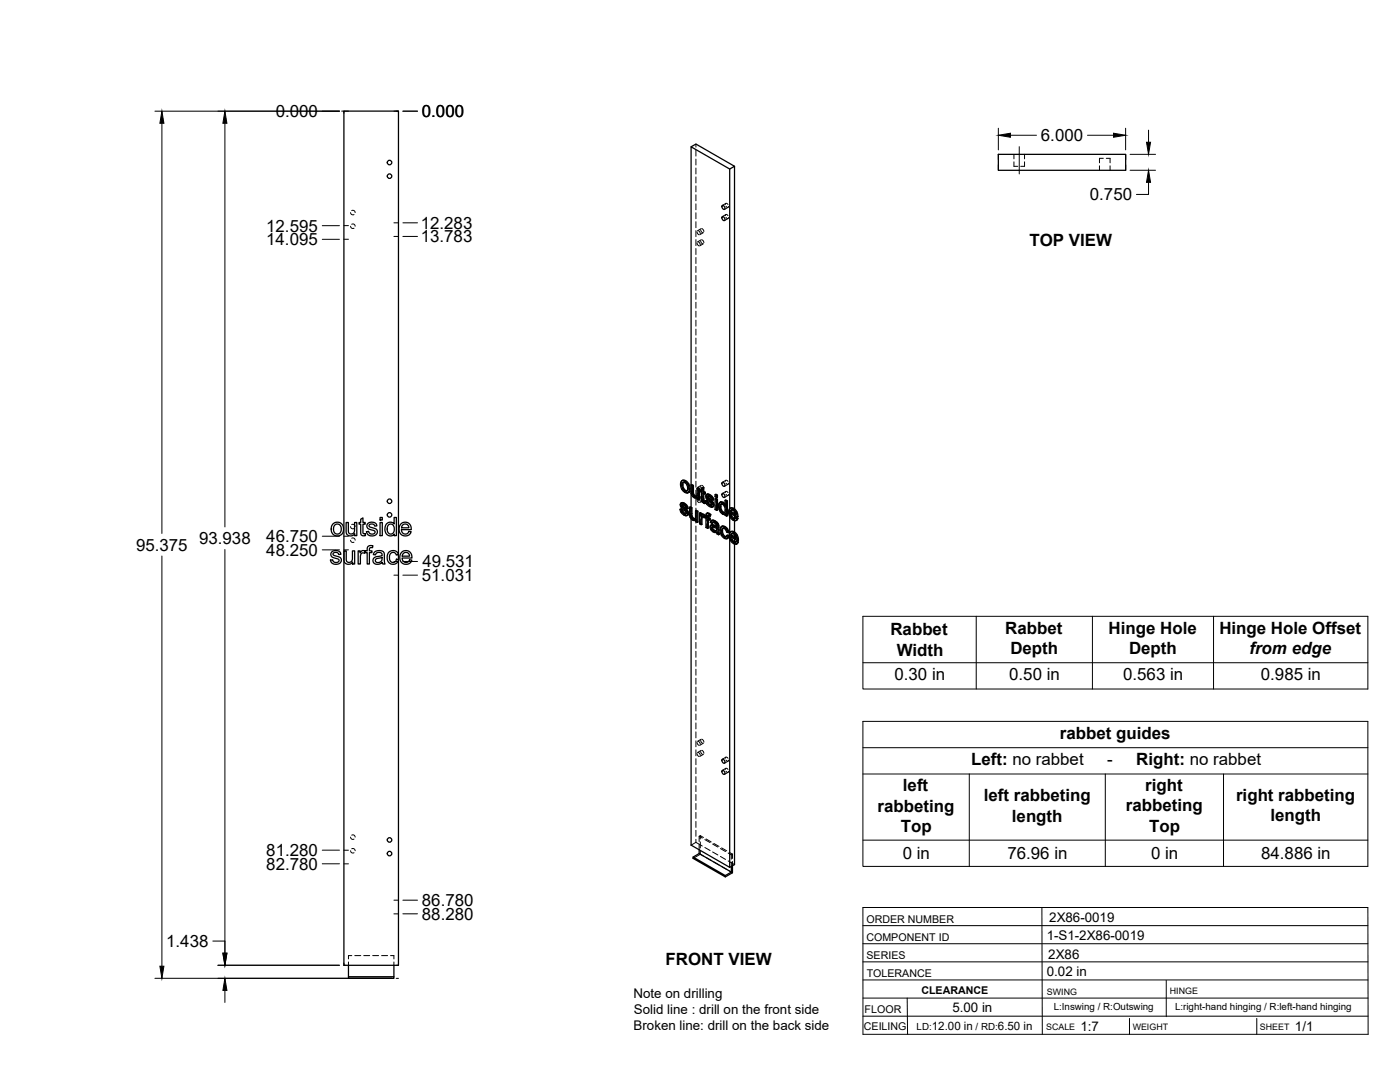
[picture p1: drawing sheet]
<svg xmlns="http://www.w3.org/2000/svg" width="559mm" height="432mm" viewBox="0 0 559 432" stroke-linecap="round" stroke-linejoin="round" font-family="sans-serif">
<!-- layer: Visible -->
<g fill="none" stroke="#000" stroke-width=".51">
<path d="M275.8 58.6l2-1.1 15.4 8.9-1.9 1.1M293.2 66.4v136.7M398.5 61.6h50.8v6.4h-50.8zM288.3 86.5a.93 .93 0 0 1 .9 .5 .93 .93 0 0 1-.2 1.1l-.8-.9zM288.3 82a.93 .93 0 0 1 .9 .5 .93 .93 0 0 1-.2 1.1l-.8-.9zM272.2 191.8l.8-.2 .7 .2zM272.2 191.8l-.5 .7-.1 .8 .5 1.9 1.6 1.5h.7l.5-.3M272.3 193.6l.3 1.5M272.6 195.1l.3-.2 .8 .8-.3 .2zM272.8 192.5l-.2 .9M272.9 194.9l-.3-1.5-.3 .1 .2-.8 .5-.2 .9 .6 .5 1.4-.2 1.4h-.8M273.4 192l1 1a1.92 1.92 0 0 1 1 2"/>
<path d="M273.7 195.7l.5 .2M273.7 191.8l1.2 1.3M274.6 193.3l.5 1.9 .3-.2-.2 1.2M275.1 195.2l-.2 1.2 .3-.2-.6 .5M275.8 196.7v5.7M276.5 193.9v3.1l.3-.1 .3 .6M276.5 197.1l.3 .6 .3-.2 .5 .4M276.8 197.7l.4 .4h.9l-.3 .1M276.8 193.7l-.7-.3-.3 .1v2.9l.3 1.1 .8 1a.97 .97 0 0 0 1.4 .1v.6l.5 .4M276.8 196.9v-3.2l-.3 .2-.7-.4v-134.9l15.5 8.9v135.4h.9a1.88 1.88 0 0 1 1.9 1.3M277.2 198.1l.6 .1M278.2 194.9l.6 .4 .4-.2v4.3l-.4 .2v-4.3"/>
<path d="M278.3 198.6l-.3 .2M279.2 195.1l-.7-.4-.3 .2v2.6l-.4 .7M280 195.5l-.5 .1v.6l.5 .3v3.3l.8 1h.8l-.1-.7-.6 .1M280 194.8l.9-.2v1.5M280.6 194.8v1.5l.3-.2 .6 .3M280.6 196.3l.6 .3 .3-.2v.6l-.3 .2v-.6M280.6 199.8l.7 .2M280.7 200l.8 .1M280.9 194.6l-.9 .2v1.1l-.5-.3M280.9 197v2.6M281.2 197.2l-.6-.4v2.9l.5 .1M281.6 199.9l.6 .2"/>
<path d="M282.1 197.3l1.3 .1M282.3 198.3l.1 .3 .3-.2 .2 .4M282.4 198.6l.2 .3a1.16 1.16 0 0 1 1.4 .8l.4 .4M282.4 197.2l-.4 .2M282.5 197.4l.6 .2 .3-.2 .7 .6M282.5 199.9l-.6-.2-.3 .2 .4 1.2 .9 .9a1.24 1.24 0 0 0 1.6 .2M282.6 198v.1M282.6 198.9l1.5 1.4 .3-.2 .4 .7M282.7 198.4l-.1-.3-.3 .2 .1-.2 1 .3 .5 1 .6 .2M282.8 197.2l-.9 .3-.2 .9 .4 .8 1.9 1.8-.2 .7M283.1 197.6l.7 .6 .3-.2 .5 .7M283.8 198.2l.5 .7 .3-.2 .2 .8-.3 .1-.2-.7"/>
<path d="M285.4 199.1l.3-.2 .7 .3-.4 .2zM285.4 197.4l.3-.2 .7 .4-.4 .2zM285.4 199.1v4.2l.6 .4M285.4 197.4v.8l.6 .4M286.4 199.2v4.3l-.4 .2v-4.3M286.4 197.6v.8l-.4 .2v-.8M288.3 192.5a.93 .93 0 0 1 .9 .6 .93 .93 0 0 1-.2 1l-.8-.9zM288.3 196.9a.93 .93 0 0 1 .9 .6 .93 .93 0 0 1-.2 1l-.8-.8zM289.4 199.7l.6 .3 .3-.1v5.9l-.3 .2v-6M290.3 199.9l-.6-.4-.3 .2v2.1l-.4-.7M133 209l1.7-.6 1.4 .5 .9 1.2v2.2l-.8 1.1-1.8 .5-1.5-.7-.7-1.6a2.9 2.9 0 0 1 .8-2.6zM133.5 209.6l1.2-.5 .7 .2 .5 .6 .3 1.7-.8 1.4-1.2 .1-.8-.6-.3-1.6z"/>
<path d="M137.3 219.8h.9v3a1.32 1.32 0 0 0 1.3 1.7 1.32 1.32 0 0 0 1.2-1.8v-2.9h.9v5.3h-.8v-.8a1.86 1.86 0 0 1-2.3 .9 1.86 1.86 0 0 1-1.2-2.1zM138.2 208.5h.8l.1 3.8a1.31 1.31 0 0 0 1.7 .7 1.31 1.31 0 0 0 .7-1.7v-2.8h.9v5.3h-.8v-.8a1.86 1.86 0 0 1-2.2 .8 1.86 1.86 0 0 1-1.2-2zM143 219.8h.7v.8a1.28 1.28 0 0 1 2.1-.6l.8-.2v-1.1a1.56 1.56 0 0 1 2.2-.9l-.1 .8a.81 .81 0 0 0-.9 0 .81 .81 0 0 0-.4 .8v.4h1.1v.7h-1.1v4.6h-.8v-4.6h-.8v-.4l-.3 .7-.8-.2-.7 .5-.2 4h-.8zM144 207.2l.9-.5v1.8h.9v.7h-.9v3.4l.2 .4h.7l.1 .8h-1.3l-.6-.7v-3.9h-.7v-.7h.7zM146.7 209l.9-.5 1.4-.1a1.53 1.53 0 0 1 1.4 1.5l-.8 .1a1.17 1.17 0 0 0-1.2-.9 1.17 1.17 0 0 0-1.1 .8l.4 .5 2.1 .5a1.6 1.6 0 0 1 .7 2.1 1.6 1.6 0 0 1-2 .9l-1.5-.4-.7-1.3 .9-.2 .4 .9 .5 .2 1.3-.2a.73 .73 0 0 0 .3-.9 .73 .73 0 0 0-.9-.4l-1.1-.3a1.41 1.41 0 0 1-1-2.3zM151.7 208.5h.9v5.3h-.9zM151.7 206.5h.9v1h-.9zM154.2 209.1l1.2-.7a1.86 1.86 0 0 1 1.9 .7v-2.6h.9v7.3h-.8v-.7a2.17 2.17 0 0 1-2.7 .5 2.17 2.17 0 0 1-1.1-2.5zM155 209.5l1.3-.3 .9 1v2l-.8 .9-1-.1-.7-.9-.1-1.5zM160 209.1a2.46 2.46 0 0 1 2.9-.4 2.46 2.46 0 0 1 1.2 2.7h-3.9l.3 1 .8 .7a1.46 1.46 0 0 0 1.9-1l.9 .1-.5 .9-.9 .7h-1.5l-1.2-.6-.7-1.7 .1-1.2zM160.7 209.5l.6-.3h1l.6 .6 .3 .8h-2.9zM271.4 203.3l.6 .2"/>
<path d="M271.9 200.7l1.3 .1M272 203.5l.4-.2 .2 .9-.3 .1zM272.1 201.7l.7 .5M272.2 202l.2 .4a1.49 1.49 0 0 1 1.6 .9l.3 .2M272.2 200.6l-.4 .2M272.3 204.3l.7 .7h.8M272.3 200.8l.6 .2 .3-.2 .8 .6M272.4 203.3l-.7-.2-.3 .2 .5 1.3 .8 .8a1.26 1.26 0 0 0 1.6 .2M272.4 202.4l1.5 1.3 .4-.2 .4 .7M272.5 201.4l-.1 .1M272.5 201.8l-.1-.3-.3 .2 .1-.2 1 .3 .5 1 .7 .3M272.6 204.2l.7 .6"/>
<path d="M272.6 200.6l-.8 .2-.3 .9 .4 .9 1.8 1.7 .2 .5-.3 .3M272.9 201l.7 .6 .4-.2 .5 .7M273 205l.6 .1M273.6 201.6l.5 .7 .4-.2 .2 .8-.3 .2-.3-.8M273.7 205.1h-.1M273.9 203.7l.4 .6 .4-.1 .1 .7M274.3 204.3l.2 .8 .3-.2-.2 .6M274.5 205.1l-.2 .5 .3-.1-.4 .3M275.2 202.4l.7 .4 .3-.2v3.2M275.8 207v130.3l15.5 8.8v-131M275.9 202.8v3.1l.3-.1 .3 .6M275.9 206l.3 .6 .3-.2 .4 .4"/>
<path d="M276.2 206.6l.4 .4h.9M276.2 202.6l-.7-.3-.3 .1v3.1l.3 1.1 .8 .8a.97 .97 0 0 0 1.4 .1M276.6 207l.6 .2M277.5 207l-.3 .2M277.6 203.8l.7 .4 .3-.2v4.3l-.3 .2v-4.3M277.7 207.5v.7l.6 .3M277.7 207.6l-.2 .1M278.6 204l-.7-.4-.3 .2v2.7l-.4 .7M279.2 204.7l.6 .4 .3-.2v.5l.4-.2M279.8 205.1v.6l.7-.5 .4 .1M280 206.4l.2 2.8-.3 .2v-2.2M280.1 204.9l-.6-.3-.3 .1v4.3l.7 .4"/>
<path d="M280.2 205.4l.7-.1 .6 .4M280.3 206.1v.1M280.6 205.4l.6 .5M281 206.6l-.8-.5-.2 .3 .3-.2-.1 .8M281.2 206.5l.6 .3v3.7l.6 .4M281.2 206.5v-.4l-.2 .5M281.2 200.3l.1 .7M281.2 206.5l-.2 .1M282.2 204.9h.9l.6 .4M282.2 200.1l.3-.2 .3 .8-.3 .2zM282.4 206.6l.7 .4 .3-.2v.6l-.3 .2v-.6M282.5 204.7l-.5 .2"/>
<path d="M282.5 200.9l.7 .6h.8M282.7 207.3v3.4l-.3 .2v-3.8l.7 .5M282.7 205.7v.7M282.8 205.1l.6 .4 .3-.2-.4 .8 .1-.6M282.8 200.7l.7 .7M283.1 204.9l-.6-.2-.5 .3-.2 1.2-.6-.3 .6-.1M283.2 201.5l.6 .2M283.3 206.1a.45 .45 0 0 0-.5-.5 .45 .45 0 0 0-.4 .6v.4l.3-.2 .7 .4M283.9 209.6l.7-.2 1.4 .5M283.9 201.7h-.1M284.1 210.7l.2 .6 .3-.2 .6 .5M284.1 200.3l.4 .6 .3-.1 .2 .7"/>
<path d="M284.2 210.4l-.1 .3 .3-.2 .2 .6M284.2 209.4l-.5 .2M284.3 211.3l.5 .5h1h-1M284.3 210.3l-.1 .1M284.4 207.8l.8 .3 .3-.2 .8 .6M284.4 210.3l.8 .3a.72 .72 0 0 1 .8 .6 .72 .72 0 0 1-.5 .8M284.4 210.3l-.2 .1M284.4 210.3v.2M284.5 200.9l.2 .8 .3-.2-.2 .6M284.5 208.4l-.4 .5 .6-.5 1.1 .9a.48 .48 0 0 1 .1 .8 .48 .48 0 0 1-.7-.2l-.9-.3M284.6 209.4l-1 .3-.2 1 .7 1.1 1.1 .7a.63 .63 0 0 1 .7 0 .63 .63 0 0 1 .3 .5l.6 .4M284.7 201.7l-.2 .5 .3-.1-.5 .3"/>
<path d="M284.7 207.6l-.8 .2M285.2 208.1l.8 .6 .3-.2 .4 .5M285.5 207.9l-.8-.3-.9 .3-.3 .5 .6 .5M286 208.7l.4 .5 .3-.2 .2 .7M286.4 209.2l.2 .6 .3-.1 .1 2.9M286.6 209.8l.1 2.9 .3-.1 .1 .6-.3 .2-.1-.6M287.4 202.4l.3 1.4M287.5 200.4h1.2l.6 .6M287.7 201.3h.7l.7 .8 .3 1.1-.2 1.4M287.7 201.3l-.3 1.1 .4-.2 .3 1.4M287.7 203.8l.4-.2 .7 .8-.5 .1zM287.8 201.2l-.1 .1"/>
<path d="M287.8 200.3l-.5 .2M288 201.2l-.2 1M288.1 212l.3 1.4 .3-.2 .7 .8M288.2 210.1l.9 .2 .3-.2 1 1M288.4 213.4l.7 .8h.8M288.4 200.6l.6 .5h.4M288.4 204.6h.8M288.5 209.9l-.6 .3M288.6 210.8l-.2 1M288.7 200.4l-.9-.1-.7 .4-.2 2.1 1 2 1 .5 .5-.2v.6l.6 .3M288.8 204.4l.4 .1M289.1 210.3l.9 .8a.88 .88 0 0 1 .7 .5 .88 .88 0 0 1-.1 1l-.5-1.3"/>
<path d="M289.4 210.1l-.9-.2-.7 .4-.4 .9 .1 1.1 .9 2 1 .7h.7M289.4 205.1l-.2 .2M290 213.7l.7 .4M290.6 212.6l-.6-.3-.6-1.1-.9-.4-.4 1.2 .3-.2 .3 1.4M290.7 214.1l.3-.1-.2 .5-.7 .5zM291 214l-.6-.5-.7 .8-.6-.1M291.3 206.2v6.3M291.5 212.3h.9a1.88 1.88 0 0 1 1.9 1.2M291.5 204.3l2.1 1.2-.5-1.4-.9-.6-.6 .3-.1 .5 .3-.2 1.7 1M291.7 213.6l2.1 1.2-.6-1.4-.8-.5h-.4l-.3 .7 .3-.1 1.7 .9M291.8 206.1l.8 .9 .8-.1M291.8 205.1l.3 .9"/>
<path d="M292 203.5l-.2 .6M292 214.4l.3 .9M292 215.5l.8 .8h.8M292.2 212.9l-.2 .6M292.5 203.1l1 .9a1.94 1.94 0 0 1 1.1 2.1M292.6 207l.6 .1M292.7 212.4l1.1 1a1.96 1.96 0 0 1 .9 2M292.8 216.3l.5 .2M292.9 202.9l-.9-.3-1 .6-.2 1.1 .2 1.4 .7 1.1 1.2 .9h.9l.7-.8M293.1 212.2l-1-.2-.9 .7-.2 1.3 .3 1.2 .7 1.1 1.2 .8h.7l.8-.8M293.2 217.1v127.9l-1.9 1.1M293.2 204.3v.6"/>
<path d="M293.2 205.8v1.1M293.2 207.8v4.5M293.2 213.4v.7M293.2 215.1v1.1M293.3 207l-.1 .1M293.5 216.4l-.2 .1M293.6 206.7l.6 .4M293.8 204.3l.4 1.9 .4-.1-.4 .1M293.8 216l.6 .5M293.9 213.7l.5 1.9 .3-.2-.3 .2M294.2 206.4l-2.8-1.5 .4 1.2 .3-.1 .8 .8M294.4 215.8l-2.8-1.6 .4 1.3 .3-.2 .8 .9"/>
<path d="M294.5 206.9l-.7 .8M294.5 206.9l-.6-.4-.7 .6M294.7 216.3l-.7 .8M294.7 216.3l-.6-.5-.8 .7M132.4 220.2l1.2-.5 1.1 .1a1.53 1.53 0 0 1 1.4 1.4l-.9 .1a1.17 1.17 0 0 0-1.1-.9 1.17 1.17 0 0 0-1.2 .9l.3 .3 2.8 1.1a1.85 1.85 0 0 1-.4 2.2 1.85 1.85 0 0 1-2.2 .2l-1.1-.6-.4-1 .9-.1 .3 .7 .7 .4 1.2-.2a.81 .81 0 0 0 .2-1.1 .81 .81 0 0 0-1-.3l-1.2-.4a1.35 1.35 0 0 1-.6-2.3zM149.5 220.3l.7-.4 1.2-.2 1.7 .6 .3 .6 .3 4.2h-.9l-.2-.6-1.3 .6-1.2 .1-.8-.4-.4-.7a1.74 1.74 0 0 1 2-2l.6-.1a.77 .77 0 0 0 1-.8 .77 .77 0 0 0-1-.7l-1.2 .2-.4 .7-.9-.1zM150 223.2l2.5-.7a1.62 1.62 0 0 1-.6 1.7 1.62 1.62 0 0 1-1.9 0l-.2-.5zM155.2 220.4l1.2-.6h1.4l.8 .7 .4 .9-.8 .1a1.44 1.44 0 0 0-1.9-.9 1.44 1.44 0 0 0-.9 1.9l.2 1.1 .7 .8 1.3-.1 .6-1.1 .9 .1-.1 .5-.6 .9-.9 .4h-1.4l-.9-.6-.7-2zM159 223.3v-179h-21.7v340.9h21.7v-161.7M160.3 220.5l1.5-.8a2.5 2.5 0 0 1 2.6 3h-3.9l.2 .9 .8 .8a1.43 1.43 0 0 0 2-1l.9 .1-.5 .9-.9 .7h-1.7l-1-.6-.6-.9-.1-1.1 .1-1zM161 220.9l.5-.4h1.1l.6 .5 .3 1h-3zM288.3 303a.93 .93 0 0 1 .9 .6 .93 .93 0 0 1-.2 1l-.8-.9z"/>
<path d="M288.3 307.5a.93 .93 0 0 1 .9 .5 .93 .93 0 0 1-.2 1.1l-.8-.9zM279.1 339.1v1.5l-2.5 1.4v.6l12.9 7.3v-.5l-12.9-7.4M279.1 340.6l12.8 7.4-2.4 1.4M291.9 345.8v2.2M292.4 345.5v2.8l-2.9 1.6M139.1 385.2v5.2h18.1v-.6h-18.1M157.2 385.2v4.6"/>
<circle cx="155.5" cy="70.3" r=".9"/>
<circle cx="155.5" cy="64.9" r=".9"/>
<circle cx="155.5" cy="205.5" r=".9"/>
<circle cx="155.5" cy="200" r=".9"/>
<circle cx="155.5" cy="335.2" r=".9"/>
<circle cx="155.5" cy="340.6" r=".9"/>
</g>
<!-- layer: Hidden -->
<g fill="none" stroke="#000" stroke-width=".4">
<path d="M277.8 57.5v1.2M277.8 59.9v2.4M277.8 63.5v2.3M277.8 67.1v2.3M277.8 70.6v2.4M277.8 74.2v2.4M277.8 77.8v2.3M404.7 64.6v1.8h1.5M404.7 61.6v1.8M408.9 64.6v1.8h-1.5M408.9 61.6v1.8M438.8 66.2v1.8"/>
<path d="M440.4 63.2h-1.6v1.8M441.6 63.2h1.5v1.8M443.1 66.2v1.8M139.9 90.3l.5 .8h.9M139.9 84.8l.5 .8h.9M140.4 89.5h.8l.6 .8M140.4 84.1l.8-.1 .6 .8M277.8 81.3v2.4M277.8 84.9v2.4M277.8 88.5v2.4M277.8 92.1v2.3M277.8 95.6v2.4"/>
<path d="M277.8 99.2v2.4M278.2 97l.3 .8 .5 .3M278.2 92.5l.3 .8 .5 .4M278.7 96.5l.5 .4 .3 .8M278.7 92.1l.5 .4 .3 .7M279.7 96.1l.2 .7 .6 .5M279.7 91.7l.2 .7 .6 .5M279.8 95.7l-1.4 .8M279.8 91.2l-1.4 .9M280.1 95.7l.7 .5 .1 .7M280.1 91.2l.7 .6 .1 .6M280.8 97.3l-1.5 .8"/>
<path d="M280.8 92.8l-1.5 .9M289.5 86l.4-.4 .7 .5M289.5 81.6l.4-.5 .7 .5M289.7 85.6l-1.4 .9M289.7 81.2l-1.4 .8M289.8 86.7l.6 .5 .4-.4M289.8 82.3l.6 .5 .4-.5M290.6 87.2l-1.4 .8M290.6 82.7l-1.4 .9M277.8 102.8v2.4M277.8 106.3v2.4M277.8 109.9v2.4"/>
<path d="M277.8 113.5v2.4M277.8 117.1v2.3M277.8 120.6v2.4M277.8 124.2v2.4M277.8 127.8v2.4M277.8 131.3v2.4M277.8 134.9v2.4M277.8 138.5v2.4M277.8 142v2.4M277.8 145.6v2.4M277.8 149.2v2.4M277.8 152.8v2.4"/>
<path d="M277.8 156.3v2.4M277.8 159.9v2.4M277.8 163.5v2.4M277.8 167.1v2.3M277.8 170.6v2.4M277.8 174.2v2.4M277.8 177.8v2.3M271.9 193.1l.5 1.9-.3 .2M272.4 195l1.3 1.3-.3 .2M272.5 191.6l-.9 1.7M272.8 192.5l-.2 .1M272.9 192.4h.8l-.3 .2"/>
<path d="M273.7 192.4l.8 .9-.3 .2M273.7 196.3l.9 .3-.3 .2M274.5 195.8l-.3 .1M274.5 193.3l.3 1.4-.4 .2M274.8 194.7l-.1 .8-.5 .4M274.9 196.5l-.3 .1M275.8 193.5v3.2M276.1 193.4l.1 3.3-.3 .2M276.2 196.7l.2 .7-.3 .1M276.4 197.4l.4 .6-.3 .2M276.8 198l.6 .5-.3 .1M277.4 198.5l.8 .2 .4-.3-.3 .2"/>
<path d="M277.8 181.4v2.3M277.8 184.9v2.4M277.8 188.5v2.4M277.8 192.1v2.3M277.8 195.6v2.4M277.8 199.2v2.4M278.1 198.1h.1M278.2 199.4l.3 .8 .5 .4M278.2 194.9l.3 .9 .5 .3M278.3 198l-.4 .2M278.4 198.6h-.1M278.4 197.8l-.3 .3"/>
<path d="M278.5 194.7v2.8l-.4 .5M278.6 198.4v.7l-.3 .1M278.6 199.1l.6 .3M278.7 198.9l.5 .5 .3 .7M278.7 194.5l.5 .4 .3 .8M279.7 198.6l.2 .6 .6 .5M279.7 194.1l.2 .7 .6 .5M279.8 196l.5 .3-.3 .2M279.8 195.5v.5l-.3 .2M279.8 198.1l-1.4 .9M279.8 193.7l-1.4 .8M280 195.5l.3 .2"/>
<path d="M280.1 198.1l.7 .6 .1 .6M280.1 193.7l.7 .5 .1 .7M280.3 196.3l.1 3.4-.4 .2M280.3 194.6v1.1l-.3 .2M280.4 199.7l.2 .5-.3 .1M280.6 196.8l.3-.2v.4M280.8 199.7l-1.5 .9M280.8 195.3l-1.5 .8M280.9 196.6l.6 .4M281.9 199.7l.5 1.3-.3 .2M282 197.8l.2 .7-.4 .2M282.1 197.4l-.4 .6"/>
<path d="M282.2 198.5l.4 .7-.4 .1M282.3 197.2l-.5 .4M282.5 198l.3-.2-.2 .2M282.6 199.2l1.6 1.5-.4 .2M282.7 197.9l-.3 .2M282.8 197.8l.6 .2-.3 .2M283.4 198l.6 .5-.3 .2M284 198.5l.2 .7-.3 .2M284.2 199.2l.6 .3M285.7 197.2v.9l-.3 .1M285.7 198.9v1.5M285.7 198.1l.7 .3"/>
<path d="M289.5 192.1l.4-.5 .7 .5M289.5 196.6l.4-.5 .7 .5M289.7 199.5v2.1l-.3 .2M289.7 191.7l-1.4 .8M289.7 196.1l-1.4 .9M289.8 192.8l.6 .5 .4-.5M289.8 197.3l.6 .4 .4-.4M290.6 193.3l-1.4 .8M290.6 197.7l-1.4 .8M139.9 215.6l.5 .8h.9M139.9 210.1l.5 .8h.9M140.4 214.8h.8l.6 .8"/>
<path d="M140.4 209.4l.8-.1 .6 .8M271.7 203.1l.5 1.3-.3 .2M271.8 201.3l.2 .6-.3 .2M271.9 200.8l-.4 .6M272 201.9l.4 .7-.3 .2M272.1 200.6l-.5 .4M272.2 204.4l1.1 1-.3 .1M272.3 201.4l.3-.1-.1 .1M272.4 202.6l1.6 1.5-.3 .2M272.6 201.3l-.4 .2M272.6 201.3l.6 .1-.3 .2M273.2 201.4l.6 .6-.3 .1"/>
<path d="M273.3 205.4l.8 .3-.3 .1M273.8 202l.3 .6-.4 .2M274 204.9l-.2 .1M274 204.1l.2 .5-.3 .2M274 204.9l-.3 .2 .3-.2M274.1 202.6l.6 .3M274.2 204.6l-.2 .3M274.5 205.6l-.4 .1M275.5 202.3l.1 3.3-.3 .2M275.6 205.6l.2 .7-.3 .2M275.8 206.3l.4 .6-.3 .2M275.8 202.4v1.7"/>
<path d="M275.8 205.3v1.7M276.2 206.9l.6 .5-.3 .2M276.8 207.4l.7 .2 .5-.3-.2 .2M277.5 207h.1M277.7 206.9l-.4 .2M277.8 202.8v2.4M277.8 206.4v2.3M277.8 209.9v2.4M277.8 213.5v2.4M277.8 217.1v2.4M277.8 206.7l-.3 .3M277.9 203.6v2.8l-.4 .5"/>
<path d="M278 207.3v.7l-.3 .2M278 208l.6 .3M279.5 207.3v1.6l-.3 .1M279.5 204.6v1.5M279.5 208.9l.7 .3M280.1 206.1l.8-.1-.3 .2M280.1 205.4v.1M280.2 206.1l.3-.2-.2 .2M280.4 205.2l-.6 .5M280.6 200.2l.6 .4-.4 .2M280.9 206l.4 .4M281.2 200.6l.4 .2"/>
<path d="M281.2 206.1l.3-.1-.2 .4M281.5 205.7v.1M281.5 206.3l.6 .3-.3 .2M281.5 206l-.2 .4M281.5 205.7l-.3 .3M281.8 205.8l.3 .2M282.1 209.1v1.2l-.3 .2M282.1 210.3l.6 .4M282.1 206.6v1.3M282.2 205l-.1 1-.3 .2M282.3 204.7l-.5 .4M282.4 201l1.1 1-.3 .1"/>
<path d="M282.4 207.1l.3-.2v.4M282.5 205.7l.4-.2-.2 .2M282.7 206.9l.7 .5M282.9 205.5l.4 .1-.4 .2M283.3 205.6l.3 .3M283.5 202l.8 .2-.3 .2M283.7 210.1l.4 1.1-.4 .2M283.8 209.6l-.4 .7M283.8 208.3l.7 .4M284 209.5l-.5 .3M284.1 211.2l.9 .9-.3 .2M284.1 201.5h-.1"/>
<path d="M284.1 207.7l-.6 .7M284.2 200.7l.1 .5-.3 .2M284.2 201.5l-.3 .2 .2-.2M284.2 207.6l-.4 .3M284.3 201.2l-.2 .3M284.4 208.4l.4-.1-.3 .1M284.5 210.2l.2-.1zM284.5 210.2l-.2 .1M284.6 210.1l-.4 .2M284.6 202.2h-.3M284.7 210.1l1.6 .5-.3 .2M284.8 208.3l.6 .1-.3 .2"/>
<path d="M285 212.1l.7 .2-.3 .2M285.4 208.4l.7 .7-.3 .2M285.7 212.3h.7l-.4 .1M285.7 201.6v1.6l-.3 .1M285.7 203.2l.7 .3M286 209.9l.3 .1M286 211.7l-.3 .2M286.1 209.1l.2 .7-.3 .2M286.2 211.5l-.4 .3M286.3 210.6l-.1 .9-.3 .2M286.3 209.8l-.3 .4M286.4 212.3l.1 .6-.3 .1"/>
<path d="M286.5 212.9l.6 .3M287.1 201.8l.2 1.3-.3 .2M287.3 200.7l-.2 1.1-.3 .2M287.3 203.1l.6 1.1-.3 .2M287.6 200.4l-.6 .5M287.7 211.4l.5 2-.3 .2M287.9 204.2l.8 .8-.3 .1M287.9 210.3l-.2 1.1-.3 .2M288 201.1h.7l-.3 .2M288 201.1l-.2 .1M288 201.1v.1M288.1 201.1l-.3 .1"/>
<path d="M288.2 213.4l1.2 1.3-.3 .1M288.2 210l-.6 .5M288.6 210.8l-.2 .1M288.7 210.7l.8 .1-.4 .1M288.7 205l.7 .1 .4-.2-.4 .2M288.7 201.1l.8 .8-.4 .2M289.4 201.1l.3 .5M289.4 214.7l1.1 .1M289.5 210.8l.5 .5-.3 .2M289.5 201.9l.3 1.5-.4 .2M289.5 205.1h-.1M289.8 203.4l-.2 .8-.4 .3 .3-.1"/>
<path d="M289.8 204.9v.6l-.4 .2M289.8 205.5l.5 .3M290 211.3l.3 .8-.3 .2M290 214.1l-.1 .1M290.3 212.1l.6 .3M290.4 213.5l-.7 .8M291.1 204.1l.5 1.9-.3 .2M291.3 202.9v3.3M291.3 212.5v2.6M291.3 213.5l.5 1.9-.3 .2M291.4 204.9l.4-.2v.4M291.6 206l1.3 1.4-.3 .2"/>
<path d="M291.6 202.7l-.8 1.6M291.6 214.2l.4-.2v.4M291.8 204.7l2.7 1.6M291.8 215.4l1.3 1.3-.3 .2M291.8 212.1l-.8 1.6M292 214l2.7 1.6M292 203.5l-.2 .1M292.1 203.4l.8 .1-.4 .1M292.2 212.9h-.2M292.3 212.7l.8 .1-.4 .2M292.9 203.5l.7 .8-.3 .2M292.9 207.4l1.1 .2-.4 .2"/>
<path d="M293.1 212.8l.7 .9-.3 .2M293.1 216.7l1.1 .3-.4 .2M293.2 203.1v1.2M293.2 204.9v.9M293.2 206.9v.9M293.2 212.3v1.1M293.2 214.1v1M293.2 216.2v.9M293.4 206.9h.1M293.5 205.1l.4 .2M293.6 206.9l-.3 .1 .2-.1M293.6 216.3h.1"/>
<path d="M293.6 204.3l.3 1-.3 .2M293.7 216.3l-.2 .1M293.7 214.4l.4 .3M293.8 216.2l-.3 .2M293.8 213.7l.3 1-.3 .1M293.9 206.5l-.4 .4M294.1 215.8l-.4 .5M294.1 207.5l-.1 .1M294.3 216.9l-.1 .1M159 223.3v.2M277.8 220.6v2.4M277.8 224.2v2.4"/>
<path d="M277.8 227.8v2.4M277.8 231.4v2.3M277.8 234.9v2.4M277.8 238.5v2.4M277.8 242.1v2.4M277.8 245.6v2.4M277.8 249.2v2.4M277.8 252.8v2.4M277.8 256.4v2.3M277.8 259.9v2.4M277.8 263.5v2.4M277.8 267.1v2.4"/>
<path d="M277.8 270.7v2.3M277.8 274.2v2.4M277.8 277.8v2.4M277.8 281.4v2.3M277.8 284.9v2.4M277.8 288.5v2.4M277.8 292.1v2.4M277.8 295.7v2.3M277.8 299.2v2.4M278.2 296.3l.3 .8 .5 .4M278.7 295.8l.5 .4 .3 .8M279.7 295.4l.2 .7 .6 .5"/>
<path d="M279.7 299.9l.2 .7 .6 .5M279.8 295l-1.4 .8M279.8 299.5l-1.4 .8M280.1 295l.7 .6 .1 .6M280.1 299.4l.7 .6 .1 .6M280.8 296.6l-1.5 .8M277.8 302.8v2.4M277.8 306.4v2.4M277.8 309.9v2.4M277.8 313.5v2.4M277.8 317.1v2.4M278.2 300.7l.3 .8 .5 .4"/>
<path d="M278.7 300.3l.5 .4 .3 .8M280.8 301.1l-1.5 .8M289.5 302.6l.4-.5 .7 .5M289.5 307l.5-.4 .6 .5M289.7 302.2l-1.4 .8M289.7 306.6l-1.4 .9M289.8 303.3l.6 .5 .4-.5M289.8 307.8l.7 .5 .3-.5M290.6 303.8l-1.4 .8M290.6 308.2l-1.4 .8M139.9 334.1l.5 .8h.9M139.9 339.5l.5 .8h.9"/>
<path d="M140.4 333.3l.8-.1 .6 .9M140.4 338.7h.8l.6 .8M277.8 320.7v2.3M277.8 324.2v2.4M277.8 327.8v2.4M277.8 331.4v2.4M277.8 334.9v1.3M277.8 336.2l-2 1.1M277.8 336.2l2.5 1.4M279.1 337v2.1M279.1 333.8l1.2 .7M279.5 334.8v-1.3l-.4 .3v2.1"/>
<path d="M279.5 336v2.4M279.5 339.6v1.3M279.5 333.5l1.3 .7M281.3 335.1l2.1 1.2M281.3 338.2l2.1 1.2M281.8 334.8l2.1 1.2M284.4 336.8l2.1 1.2M284.9 336.6l2.1 1.2M287.5 338.6l2.1 1.2M288 338.4l2.1 1.2M279.5 340.9l-2.9 1.7M279.5 340.9l1.3 .7"/>
<path d="M281.8 342.2l2.1 1.2M284.4 340l2.1 1.2M284.9 344l2.1 1.2M287.5 341.8l2.1 1.2M288 345.8l2.1 1.2M290.6 340.4l1.3 .7 .5-.2M290.6 343.6l2.6 1.4M291.1 340.1l1.3 .8M291.1 347.6l1.3 .7M291.9 341.1v1.8M291.9 344v1.8M292.4 340.9v1.7"/>
<path d="M292.4 343.8v1.7M139.1 383.9v1.3M140.4 381.4h-1.3v1.3M141.6 381.4h2.4M145.2 381.4h2.4M148.8 381.4h2.3M152.3 381.4h2.4M155.9 381.4h1.3v1.3M157.2 383.9v1.3"/>
</g>
<!-- layer: Reference -->
<g fill="none" stroke="#000" stroke-width=".4">
<path d="M136.4 44.3h.9v1M137.3 44.3h1.8M157.2 44.3h1.8M158.1 44.3h.9v1M398.5 61.6v2.1M398.5 65.8v2.2M449.3 61.6v2.1M449.3 65.8v2.2M137.3 95.5h1.8M137.3 90h1.8M157.2 94.4h1.8M157.2 88.9h1.8"/>
<path d="M137.3 219.4h1.8M137.3 214h1.8M157.2 229.5h1.8M157.2 224.1h1.8M137.3 339.3h1.8M137.3 344.7h1.8M157.2 359.2h1.8M157.2 364.7h1.8M137.3 384.3v.9h.9M158.1 390.4h.9M159 384.3v.9h-.9"/>
</g>
<!-- layer: Hidden Narrow -->
<path d="M276.1 196l-.3 .2M278.5 197l-.3 .2M280.3 198.8l-.3 .1M273.3 203.5l-.3 .1M275.5 204.9l-.3 .2M277.9 205.9l-.3 .2M282.1 205.6l-.3 .2M283.5 200.1l-.3 .1M285.3 210.3l-.3 .2M286.3 210.9l-.3 .2" fill="none" stroke="#000" stroke-width=".4"/>
<!-- layer: Visible Narrow -->
<path d="M276.8 196.1l-.3 .2M280.9 199.2l-.3 .1M283.5 199.3l-.3 .2M273.3 202.7l-.3 .2M276.2 205l-.3 .2M282.7 206l-.3 .2M285.2 209.6l-.3 .2M287 210.4l-.4 .1M287 211.3l-.4 .2" fill="none" stroke="#000" stroke-width=".4"/>
<!-- layer: Titleblock -->
<path d="M344.4 362.2h201.6l.1 50.6h-201.7zM344.4 376.6h201.6M344.4 369.4h201.6M415.9 362.2l.1 50.6M344.4 383.9h201.6M344.4 398.3h201.6M344.4 391.1h201.6M362.1 398.3l.1 14.4M465.5 391.3v14.4M344.4 405.5h201.7M450.8 406.4v6.4M501.6 406.4v6.4" fill="none" stroke="#000" stroke-width=".4"/>
<!-- layer: Custom Tables -->
<path d="M344.4 246h201.6v29h-201.6zM389.7 246v29M436 246v29M484.4 246v29M344.4 264.5h201.6M344.4 287.9h201.6v57.9h-201.6zM344.4 298.4h201.6M344.4 308.9h201.6M386.9 308.9v36.9M441.2 308.9v36.9M488.4 308.9v36.9M344.4 335.3h201.6" fill="none" stroke="#000" stroke-width=".4"/>
<!-- layer: FD_Dimensions -->
<g fill="none" stroke="#000" stroke-width=".4">
<path d="M61.8 44.4h73.7M64.6 49.2v163.7M89.8 49.2v161.1M160.8 44.4h5.8M398.5 51.2v8.6M403.3 54h10.4M434.1 54h10.4M449.3 51.2v8.6M458.4 51.9v4.9M451.1 61.6h10.1M451.1 67.9h10.1M458.4 72.8v4.8h-4.8"/>
<path d="M128.6 95.5h6.9M128.6 90.1h6.9M160.8 94.4h5.8M160.8 88.9h5.8M89.8 219.3v161.1M128.6 219.4h6.9M128.6 214h6.9M64.6 221.9v163.7M160.8 229.5h5.8M160.8 224.1h5.8M128.6 339.3h6.9M128.6 344.7h6.9"/>
<path d="M160.8 359.2h5.8M84.9 375.6h4.9M160.8 364.7h5.8M61.8 390.4h94.6M87 385.2h48.5M89.8 395.2v4.9"/>
</g>
<path d="M64.6 44.4l.8 4.8h-1.6zM89.8 44.4l.8 4.8h-1.6zM398.5 54l4.8-.8v1.6zM444.5 53.2l4.8 .8-4.8 .8zM457.6 56.8h1.6l-.8 4.8zM458.4 67.9l.8 4.9h-1.6zM63.8 385.6h1.6l-.8 4.8zM89 380.4h1.6l-.8 4.8zM89.8 390.4l.8 4.8h-1.6z" fill="#000" stroke="#000" stroke-width=".4"/>
<!-- layer: Smart Centers -->
<path d="M406.8 58.5v10.9" fill="none" stroke="#000" stroke-width=".4"/>
<g font-size="6.7">
<text x="110" y="46.7">0.000</text>
<text x="168.4" y="46.7">0.000</text>
<text x="415.5" y="56.3">6.000</text>
<text x="435" y="80">0.750</text>
<text x="106.3" y="92.4">12.595</text>
<text x="167.9" y="91.3">12.283</text>
<text x="106.3" y="97.9">14.095</text>
<text x="167.9" y="96.7">13.783</text>
<text x="410.9" y="98.2">TOP VIEW</text>
<text x="54.3" y="219.8">95.375</text>
<text x="79.5" y="217.1">93.938</text>
<text x="106.3" y="221.8">48.250</text>
<text x="106.3" y="216.4">46.750</text>
<text x="168.6" y="226.4">49.531</text>
<text x="168.4" y="231.9">51.031</text>
<text x="355.4" y="253.6">Rabbet</text>
<text x="401.2" y="252.9">Rabbet</text>
<text x="442.5" y="252.9">Hinge Hole</text>
<text x="486.7" y="252.9">Hinge Hole Offset</text>
<text x="357.9" y="261.6">Width</text>
<text x="403.3" y="261">Depth</text>
<text x="450.6" y="261">Depth</text>
<text x="498.7" y="261">from edge</text>
<text x="357" y="271.4">0.30 in</text>
<text x="402.8" y="271.4">0.50 in</text>
<text x="448.3" y="271.4">0.563 in</text>
<text x="503.3" y="271.4">0.985 in</text>
<text x="423" y="294.8">rabbet guides</text>
<text x="387.6" y="305.4">Left: no rabbet</text>
<text x="441.9" y="305.4">-</text>
<text x="453.5" y="305.4">Right: no rabbet</text>
<text x="360.4" y="315.8">left</text>
<text x="457.1" y="315.8">right</text>
<text x="350.3" y="323.9">rabbeting</text>
<text x="392.7" y="319.8">left rabbeting</text>
<text x="449.4" y="323.8">rabbeting</text>
<text x="493.4" y="319.8">right rabbeting</text>
<text x="403.9" y="327.9">length</text>
<text x="507" y="327.8">length</text>
<text x="359.5" y="331.9">Top</text>
<text x="458.6" y="331.9">Top</text>
<text x="106.3" y="341.7">81.280</text>
<text x="106.3" y="347.1">82.780</text>
<text x="360.3" y="342.9">0 in</text>
<text x="402.1" y="342.9">76.96 in</text>
<text x="459.4" y="342.9">0 in</text>
<text x="503.4" y="342.9">84.886 in</text>
<text x="168.4" y="361.6">86.780</text>
<text x="168.4" y="367.1">88.280</text>
<text x="66.3" y="377.9">1.438</text>
<text x="265.7" y="385.2">FRONT VIEW</text>
</g>
<g font-size="5.3">
<text x="418.8" y="368">2X86-0019</text>
<text x="417.8" y="375.1">1-S1-2X86-0019</text>
<text x="418.4" y="382.5">2X86</text>
<text x="417.8" y="389.5">0.02 in</text>
<text x="252.9" y="398.4">Note on drilling</text>
<text x="253" y="404.9">Solid line : drill on the front side</text>
<text x="380.1" y="404">5.00 in</text>
<text x="252.9" y="411.2">Broken line: drill on the back side</text>
<text x="431.3" y="411.5">1:7</text>
<text x="516.9" y="411.5">1/1</text>
</g>
<g font-size="4.6">
<text x="371.9" y="411.2">12.00 in</text>
<text x="398.3" y="411.2">6.50 in</text>
</g>
<g font-size="4.3">
<text x="345.8" y="368.4">ORDER NUMBER</text>
<text x="345.8" y="375.5">COMPONENT ID</text>
<text x="345.8" y="382.7">SERIES</text>
<text x="345.9" y="389.9">TOLERANCE</text>
<text x="367.7" y="396.7">CLEARANCE</text>
<text x="345.1" y="404.3">FLOOR</text>
<text x="344.8" y="411.1">CEILING</text>
</g>
<g font-size="3.9">
<text x="420.6" y="403.1">L:Inswing / R:Outswing</text>
<text x="469" y="403.1">L:right-hand hinging / R:left-hand hinging</text>
<text x="365.9" y="411.2">LD:</text>
<text x="389.4" y="411.2">/ RD:</text>
</g>
<g font-size="3.5">
<text x="417.9" y="397">SWING</text>
<text x="466.9" y="396.9">HINGE</text>
<text x="417.5" y="410.9">SCALE</text>
<text x="452.1" y="410.9">WEIGHT</text>
<text x="502.9" y="410.9">SHEET</text>
</g>
</svg>
